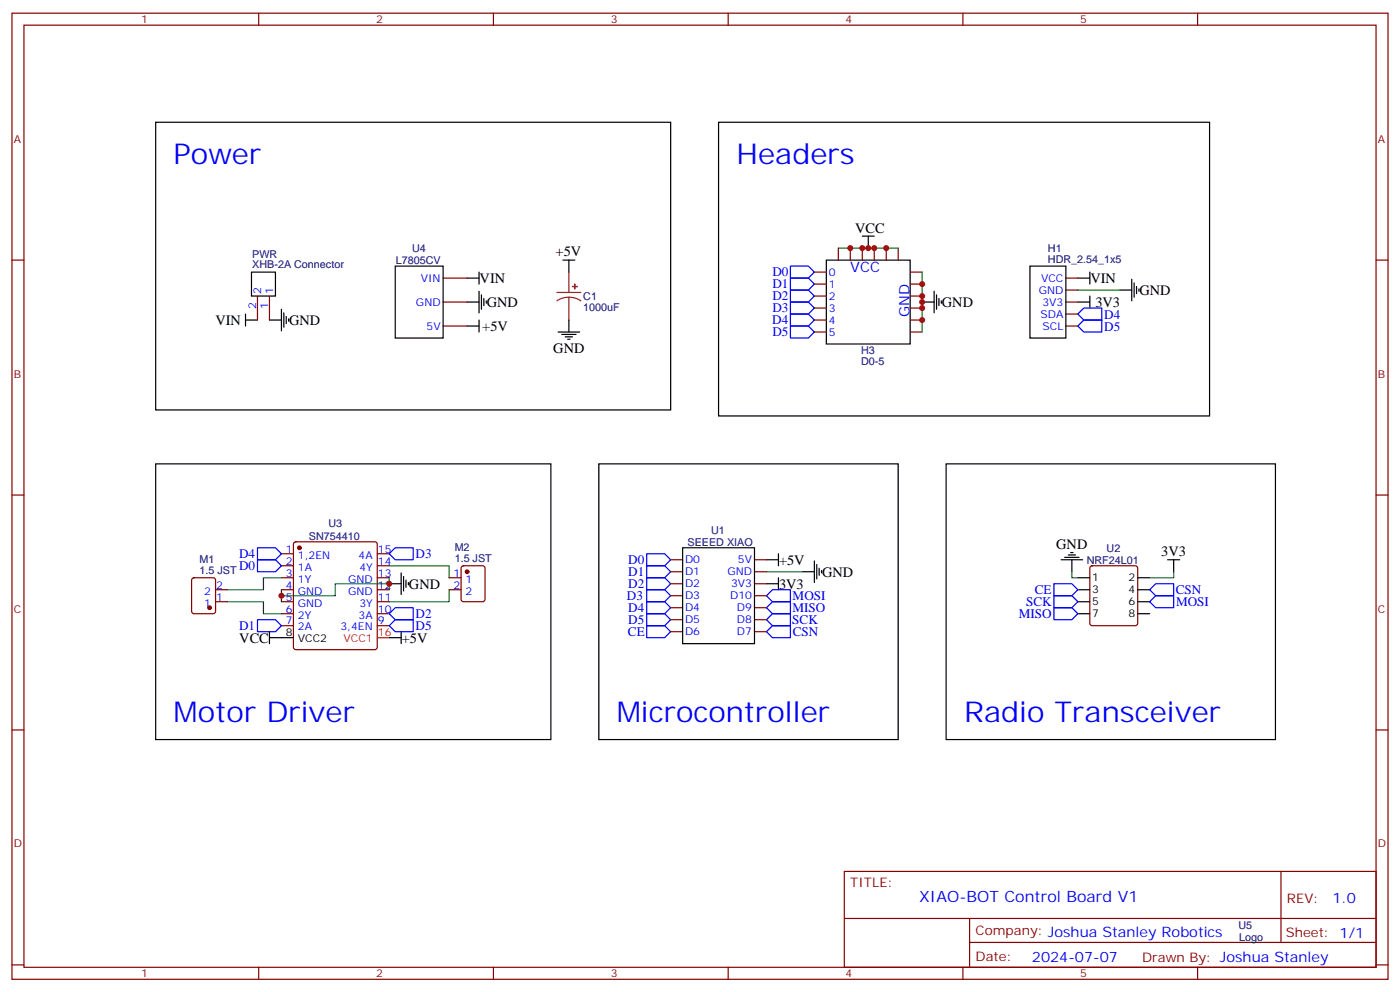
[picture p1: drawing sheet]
<svg xmlns="http://www.w3.org/2000/svg" width="412mm" height="292mm" viewBox="0 0 412 292" stroke-linecap="round" stroke-linejoin="round" font-family="sans-serif">
<g fill="none" stroke="#870000" stroke-width=".35">
<path d="M3.5 3.9h405.4v284.3h-405.4zM7.1 7.4h398.2v277.3h-398.2zM76.2 3.9v3.5M145.3 3.9v3.5M214.5 3.9v3.5M283.6 3.9v3.5M352.8 3.9v3.5M3.5 76.6h3.6M246.9 73v3.6M250.5 73v3.6M254 73v3.6M257.5 73v3.6"/>
<path d="M261.1 73v3.6M264.6 73v3.6M405.3 76.6h3.6M75.8 87.1v7.1M79.4 87.1v7.1M130.5 81.8h7.1M130.5 88.9h7.1M130.5 96h7.1M239.9 80.1h3.5M239.9 83.6h3.5M239.9 87.1h3.5M239.9 90.7h3.5"/>
<path d="M239.9 94.2h3.5M239.9 97.7h3.5M268.1 80.1h3.5M268.1 83.6h3.5M268.1 87.1h3.5M268.1 90.7h3.5M268.1 94.2h3.5M268.1 97.7h3.5M314 81.8h3.5M314 85.4h3.5M314 88.9h3.5M314 92.4h3.5"/>
<path d="M314 96h3.5M3.5 145.7h3.6M86.7 159.7l.4-.2h23.3l.5 .2 .2 .5v30.3l-.2 .5-.5 .2h-23.3l-.5-.2-.2-.5v-30.3zM405.3 145.7h3.6M56.7 170.2l.4-.2h5.7l.6 .5 .1 9.4-.5 .7h-5.9l-.6-.4-.1-9.5zM63.5 173.6h3.5M63.5 177.1h3.5M82.9 163h3.5M82.9 166.5h3.5M82.9 170h3.5M82.9 173.6h3.5M82.9 177.1h3.5"/>
<path d="M111.1 163h3.6M111.1 166.5h3.6M111.1 170h3.6M111.1 173.6h3.6M111.1 177.1h3.6M132.3 170h3.5M132.3 173.6h3.5M136.1 166.7l.4-.2h5.7l.6 .4 .1 9.5-.5 .6-5.9 .1-.6-.5-.1-9.4zM197.6 164.7h3.5M197.6 168.3h3.5M197.6 171.8h3.5M197.6 175.3h3.5"/>
<path d="M197.6 178.9h3.5M222.2 164.7h3.6M222.2 168.3h3.6M222.2 171.8h3.6M222.2 175.3h3.6M222.2 178.9h3.6M321.3 166.7l.4-.2h12.7l.5 .2 .2 .5v16.2l-.2 .5-.5 .2h-12.7l-.5-.2-.2-.5v-16.2zM82.9 180.6h3.5M82.9 184.1h3.5M111.1 180.6h3.6M111.1 184.1h3.6M197.6 182.4h3.5"/>
<path d="M197.6 185.9h3.5M222.2 182.4h3.6M222.2 185.9h3.6M3.5 214.8h3.6M405.3 214.8h3.6M248.7 256.5h156.6v28.2h-156.6zM377.3 256.5v20.9M248.7 270.3h156.5M285.6 277.4h119.6M285.6 270.3v14.1M3.5 284h3.6M76.2 284.7v3.5"/>
<path d="M145.3 284.7v3.5M214.5 284.7v3.5M283.6 284.7v3.5M352.8 284.7v3.5M405.3 284h3.6"/>
</g>
<g fill="none" stroke="#000" stroke-width=".35">
<path d="M45.9 36h151.7v84.6h-151.7zM211.7 36h144.6v86.4h-144.6zM116.4 78.3h14.1v21.2h-14.1zM165.8 76.6h3.5M167.6 76.6v3.5M243.4 76.6h24.7v24.6h-24.7zM254 69.5h3.5M255.8 69.5v3.5M303.4 78.3h10.6v21.2h-10.6zM72.3 94.2h3.5M72.3 92.4v3.6M74.1 80.1h7v7h-7z"/>
<path d="M79.4 94.2h3.5M82.9 91v6.4M83.6 92.1v4.2M84.3 93.1v2.1M85 93.8v.7M137.6 88.9h3.5M137.6 81.8h3.5M137.6 96h3.5M141.1 80.1v3.5M141.1 85.7v6.4M141.1 94.2v3.5M141.8 86.8v4.2"/>
<path d="M142.5 87.8v2.2M143.2 88.5v.8M164.4 97.7h6.3M165.5 98.4h4.2M166.5 99.1h2.1M167.2 99.8h.7M167.6 94.2v3.5M271.6 88.9h3.6M275.2 85.7v6.4M275.9 86.8v4.2M276.6 87.8v2.2M277.3 88.5v.8"/>
<path d="M317.5 88.9h3.5M317.5 81.8h3.5M321 80.1v3.5M321 87.1v3.6M329.8 85.4h3.6M333.4 82.2v6.3M334.1 83.3v4.2M334.8 84.3v2.1M335.5 85v.7M45.9 136.5h116.4v81.2h-116.4zM176.4 136.5h88.2v81.2h-88.2zM278.7 136.5h97v81.2h-97z"/>
<path d="M114.7 171.8h3.5M118.2 168.6v6.4M118.9 169.7v4.2M119.6 170.7v2.2M120.3 171.4v.8M201.1 161.2h21.1v28.2h-21.1zM225.8 164.7h3.5M225.8 171.8h3.5M229.3 163v3.5M229.3 170v3.6M236.4 168.3h3.5M239.9 165.1v6.3"/>
<path d="M240.6 166.2v4.2M241.3 167.2v2.1M242 167.9v.7M312.6 164.7h6.3M313.6 164h4.3M314.7 163.3h2.1M315.4 162.6h.7M315.7 164.7v3.6M317.5 170h3.5M317.5 173.6h3.5M317.5 177.1h3.5M335.1 170h3.6"/>
<path d="M335.1 173.6h3.6M335.1 177.1h3.6M344 164.7h3.5M345.7 164.7v3.6M79.4 187.7h7M79.4 185.9v3.5M114.7 187.7h3.5M118.2 185.9v3.5M317.5 180.6h3.5M335.1 180.6h3.6"/>
</g>
<g fill="none" stroke="#008700" stroke-width=".35">
<path d="M246.9 73h17.7M271.6 80.1v17.6M317.5 85.4h12.3M67 177.1h10.6v3.5h5.3M82.9 170h-5.3v3.6h-10.6M82.9 173.6v3.5M114.7 170v3.6M114.7 166.5h17.6v3.5M114.7 171.8h-15.9v3.5h-15.9M132.3 173.6v3.5h-17.6M225.8 168.3h10.6M315.7 168.3v1.7h1.8"/>
<path d="M345.7 168.3v1.7h-7"/>
</g>
<g fill="none" stroke="#00f" stroke-width=".35">
<path d="M232.8 78.3h5.3l1.8 1.8-1.8 1.7h-5.3zM232.8 81.8h5.3l1.8 1.8-1.8 1.8h-5.3zM232.8 85.4h5.3l1.8 1.7-1.8 1.8h-5.3zM232.8 88.9h5.3l1.8 1.8-1.8 1.7h-5.3zM232.8 92.4h5.3l1.8 1.8-1.8 1.8h-5.3zM232.8 96h5.3l1.8 1.7-1.8 1.8h-5.3zM317.5 96l1.8-1.8h5.3v3.5h-5.3zM317.5 92.4l1.8-1.7h5.3v3.5h-5.3zM75.8 164.7h5.3l1.8 1.8-1.8 1.8h-5.3zM75.8 161.2h5.3l1.8 1.8-1.8 1.7h-5.3zM114.7 163l1.7-1.8h5.3v3.5h-5.3zM190.5 170h5.3l1.8 1.8-1.8 1.8h-5.3z"/>
<path d="M190.5 166.5h5.3l1.8 1.8-1.8 1.7h-5.3zM190.5 163h5.3l1.8 1.7-1.8 1.8h-5.3zM190.5 173.6h5.3l1.8 1.7-1.8 1.8h-5.3zM190.5 177.1h5.3l1.8 1.8-1.8 1.7h-5.3zM225.8 175.3l1.7-1.7h5.3v3.5h-5.3zM227.5 177.1h5.3v3.5h-5.3l-1.7-1.7zM310.4 171.8h5.3l1.8 1.8-1.8 1.7h-5.3zM310.4 175.3h5.3l1.8 1.8-1.8 1.8h-5.3zM310.4 178.9h5.3l1.8 1.7-1.8 1.8h-5.3zM338.7 173.6l1.7-1.8h5.3v3.5h-5.3zM338.7 177.1l1.7-1.8h5.3v3.6h-5.3zM75.8 182.4h5.3l1.8 1.7-1.8 1.8h-5.3z"/>
<path d="M114.7 180.6l1.7-1.7h5.3v3.5h-5.3zM114.7 184.1l1.7-1.7h5.3v3.5h-5.3zM190.5 184.1h5.3l1.8 1.8-1.8 1.8h-5.3zM190.5 180.6h5.3l1.8 1.8-1.8 1.7h-5.3zM225.8 182.4l1.7-1.8h5.3v3.5h-5.3zM225.8 185.9l1.7-1.8h5.3v3.6h-5.3z"/>
</g>
<g fill="#870000" stroke="#870000" stroke-width=".35">
<circle cx="88.2" cy="161.2" r=".53"/>
<circle cx="61.7" cy="178.9" r=".53"/>
<circle cx="137.6" cy="168.3" r=".53"/>
</g>
<path d="M111.1 187.7h3.6" fill="none" stroke="#f00" stroke-width=".35"/>
<path d="M164 86.1h7.1M167.6 87.5l-1.9 .2-1.7 .8M167.6 87.5l1.8 .2 1.7 .8M167.6 80.1v6M167.6 87.5v6.7" fill="none" stroke="#8c2424" stroke-width=".35"/>
<g fill="#8c2424" stroke="#8c2424" stroke-width=".35">
<path d="M168.6 84.3h1.4z"/>
<path d="M169.3 83.6v1.4z"/>
</g>
<g fill="#c00">
<circle cx="114.7" cy="171.8" r=".88"/>
<circle cx="82.9" cy="175.3" r=".88"/>
<circle cx="250.5" cy="73" r=".88"/>
<circle cx="254" cy="73" r=".88"/>
<circle cx="257.5" cy="73" r=".88"/>
<circle cx="261.1" cy="73" r=".88"/>
<circle cx="255.8" cy="73" r=".88"/>
<circle cx="271.6" cy="87.1" r=".88"/>
<circle cx="271.6" cy="90.7" r=".88"/>
<circle cx="271.6" cy="83.6" r=".88"/>
<circle cx="271.6" cy="94.2" r=".88"/>
<circle cx="271.6" cy="88.9" r=".88"/>
</g>
<g font-size="8.5" fill="#00f">
<text x="51.2" y="48.3">Pow</text>
<text x="68.3" y="48.3">er</text>
<text x="217" y="48.3">Headers</text>
<text x="51.2" y="212.4">Motor Driver</text>
<text x="181.7" y="212.4">Microcontroller</text>
<text x="284" y="212.4">Radio Transceiver</text>
</g>
<text font-size="4.6" fill="#00f" x="270.8" y="265.5">XIAO-BOT Control Board V1</text>
<g font-size="4.2">
<text x="251.9" y="68.4">VCC</text>
<text x="163.7" y="75.4">+5V</text>
<text x="141.3" y="83.3">VIN</text>
<text x="321.2" y="83.3">VIN</text>
<text x="335.7" y="86.8">GND</text>
<text x="63.4" y="95.6">VIN</text>
<text x="85.2" y="95.6">GND</text>
<text x="143.4" y="90.3">GND</text>
<text x="277.5" y="90.3">GND</text>
<text x="322.7" y="90.3">3V3</text>
<text x="142.1" y="97.4">+5V</text>
<text x="163" y="103.8">GND</text>
<text x="311.1" y="161.5">GND</text>
<text x="229.5" y="166.2">+5V</text>
<text x="342.1" y="163.7">3V3</text>
<text x="120.5" y="173.2">GND</text>
<text x="229.5" y="173.2">3V3</text>
<text x="242.2" y="169.7">GND</text>
<text x="70.5" y="189.1">VCC</text>
<text x="118.4" y="189.1">+5V</text>
</g>
<g font-size="4.2" fill="#00f">
<text x="250.5" y="80.1">VCC</text>
<text x="267.9" y="93.2" transform="rotate(-90 267.9 93.2)">GND</text>
<text x="392.5" y="265.7">1.0</text>
<text x="304" y="283.1">2024-07-07</text>
</g>
<g font-size="3.9" fill="#00f">
<text x="227.5" y="81.4">D0</text>
<text x="227.5" y="84.9">D1</text>
<text x="227.5" y="88.4">D2</text>
<text x="227.5" y="95.3">D4</text>
<text x="227.5" y="91.9">D3</text>
<text x="325.3" y="93.8">D4</text>
<text x="227.5" y="98.8">D5</text>
<text x="325.3" y="97.3">D5</text>
<text x="70.4" y="167.8">D0</text>
<text x="70.4" y="164.2">D4</text>
<text x="122.4" y="164.3">D3</text>
<text x="185.1" y="166">D0</text>
<text x="185.1" y="173.1">D2</text>
<text x="185.1" y="169.5">D1</text>
<text x="184.7" y="176.6">D3</text>
<text x="233.5" y="176.7">MOSI</text>
<text x="302.2" y="178.3">SCK</text>
<text x="304.8" y="174.8">CE</text>
<text x="346.4" y="174.8">CSN</text>
<text x="346.4" y="178.3">MOSI</text>
<text x="70.4" y="185.4">D1</text>
<text x="122.4" y="181.9">D2</text>
<text x="122.4" y="185.5">D5</text>
<text x="185.1" y="180.1">D4</text>
<text x="185.1" y="183.6">D5</text>
<text x="233.4" y="183.7">SCK</text>
<text x="233.4" y="180.2">MISO</text>
<text x="300.1" y="181.9">MISO</text>
<text x="185" y="187.2">CE</text>
<text x="233.5" y="187.3">CSN</text>
</g>
<g font-size="3.9" fill="#800">
<text x="250.5" y="261.1">TITLE:</text>
<text x="379.1" y="265.7">REV:</text>
<text x="287.4" y="275.3">Company: Joshua Stanley Robotics</text>
<text x="378.7" y="275.9">Sheet: 1/1</text>
<text x="287.4" y="282.9">Date:</text>
<text x="336.4" y="283">Draw</text>
<text x="346.6" y="283">n By: Joshua Stanley</text>
</g>
<g font-size="3.2" fill="#800">
<text x="41.6" y="6.9">1</text>
<text x="110.8" y="6.9">2</text>
<text x="179.9" y="6.9">3</text>
<text x="249.1" y="6.9">4</text>
<text x="318.2" y="6.9">5</text>
<text x="4.1" y="42">A</text>
<text x="405.9" y="42">A</text>
<text x="4.1" y="111.1">B</text>
<text x="405.9" y="111.1">B</text>
<text x="4.1" y="180.3">C</text>
<text x="405.9" y="180.3">C</text>
<text x="4.1" y="249.4">D</text>
<text x="405.9" y="249.4">D</text>
<text x="41.6" y="287.7">1</text>
<text x="110.8" y="287.7">2</text>
<text x="179.9" y="287.7">3</text>
<text x="249.1" y="287.7">4</text>
<text x="318.2" y="287.7">5</text>
</g>
<g font-size="3.2" fill="#000080">
<text x="74.3" y="75.8">PWR</text>
<text x="116.6" y="77.7">L7805CV</text>
<text x="121.4" y="74.1">U4</text>
<text x="308.7" y="77.3">HDR_2.54_1x5</text>
<text x="308.7" y="74">H1</text>
<text x="74.3" y="79">XHB-2A Connector</text>
<text x="171.8" y="88.3">C1</text>
<text x="171.8" y="91.5">1000uF</text>
<text x="253.7" y="107.4">D0-5</text>
<text x="253.7" y="104.2">H3</text>
<text x="96.7" y="155.1">U3</text>
<text x="91" y="158.8">SN754410</text>
<text x="202.5" y="160.6">SEEED XIAO</text>
<text x="209.5" y="157.1">U1</text>
<text x="58.8" y="165.8">M1</text>
<text x="133.9" y="165.4">1.5 JST</text>
<text x="133.9" y="162.2">M2</text>
<text x="320.1" y="165.9">NRF24L01</text>
<text x="326" y="162.3">U2</text>
<text x="58.8" y="169">1.5 JST</text>
<text x="364.8" y="273.4">U5</text>
<text x="365" y="276.9">Logo</text>
</g>
<g font-size="3.2" fill="#00f">
<text x="123.9" y="82.9">VIN</text>
<text x="244.1" y="81.1">0</text>
<text x="306.7" y="82.9">VCC</text>
<text x="76.9" y="86.4" transform="rotate(-90 76.9 86.4)">2</text>
<text x="80.4" y="86.4" transform="rotate(-90 80.4 86.4)">1</text>
<text x="122.5" y="90">GND</text>
<text x="244.1" y="84.7">1</text>
<text x="244.1" y="88.2">2</text>
<text x="306" y="86.4">GND</text>
<text x="307.1" y="90">3V3</text>
<text x="75.5" y="90.9" transform="rotate(-90 75.5 90.9)">2</text>
<text x="79" y="90.9" transform="rotate(-90 79 90.9)">1</text>
<text x="244.1" y="91.7">3</text>
<text x="244.1" y="95.2">4</text>
<text x="306.5" y="93.5">SDA</text>
<text x="125.6" y="97">5V</text>
<text x="244.1" y="98.8">5</text>
<text x="307.1" y="97">SCL</text>
<text x="84.2" y="162.6">1</text>
<text x="84.2" y="166.2">2</text>
<text x="87.7" y="164.4">1,2EN</text>
<text x="87.7" y="167.9">1A</text>
<text x="105.6" y="164.4">4A</text>
<text x="105.9" y="167.9">4Y</text>
<text x="111.3" y="166.2">14</text>
<text x="111.3" y="162.6">15</text>
<text x="201.8" y="165.8">D0</text>
<text x="217.4" y="165.8">5V</text>
<text x="63.7" y="173.2">2</text>
<text x="84.2" y="169.7">3</text>
<text x="84.2" y="173.2">4</text>
<text x="87.7" y="171.4">1Y</text>
<text x="102.5" y="171.4">GND</text>
<text x="111.3" y="173.2">12</text>
<text x="111.3" y="169.7">13</text>
<text x="133.6" y="169.7">1</text>
<text x="133.6" y="173.2">2</text>
<text x="137.1" y="171.4">1</text>
<text x="201.8" y="169.3">D1</text>
<text x="201.8" y="172.9">D2</text>
<text x="214.3" y="169.3">GND</text>
<text x="215.3" y="172.9">3V3</text>
<text x="60.2" y="178.5">1</text>
<text x="60.2" y="175">2</text>
<text x="63.7" y="176.7">1</text>
<text x="84.2" y="176.7">5</text>
<text x="87.7" y="175">GND</text>
<text x="87.7" y="178.5">GND</text>
<text x="102.5" y="175">GND</text>
<text x="105.9" y="178.5">3Y</text>
<text x="111.3" y="176.7">11</text>
<text x="137.1" y="175">2</text>
<text x="201.8" y="176.4">D3</text>
<text x="201.8" y="179.9">D4</text>
<text x="215.1" y="176.4">D10</text>
<text x="217.1" y="179.9">D9</text>
<text x="84.2" y="180.3">6</text>
<text x="84.2" y="183.8">7</text>
<text x="87.7" y="182">2Y</text>
<text x="87.7" y="185.6">2A</text>
<text x="100.3" y="185.6">3,4EN</text>
<text x="105.6" y="182">3A</text>
<text x="111.3" y="183.8">9</text>
<text x="111.3" y="180.3">10</text>
<text x="201.8" y="183.4">D5</text>
<text x="217.1" y="183.4">D8</text>
<text x="201.8" y="187">D6</text>
<text x="217.1" y="187">D7</text>
</g>
<g font-size="3.2">
<text x="321.7" y="171.1">1</text>
<text x="332.4" y="171.1">2</text>
<text x="321.7" y="174.6">3</text>
<text x="321.7" y="178.2">5</text>
<text x="332.4" y="174.6">4</text>
<text x="332.4" y="178.2">6</text>
<text x="321.7" y="181.7">7</text>
<text x="332.4" y="181.7">8</text>
<text x="84.2" y="187.3">8</text>
<text x="87.7" y="189.1">VCC2</text>
</g>
<g font-size="3.2" fill="#f00">
<text x="101.2" y="189.1">VCC1</text>
<text x="111.3" y="187.3">16</text>
</g>
</svg>
